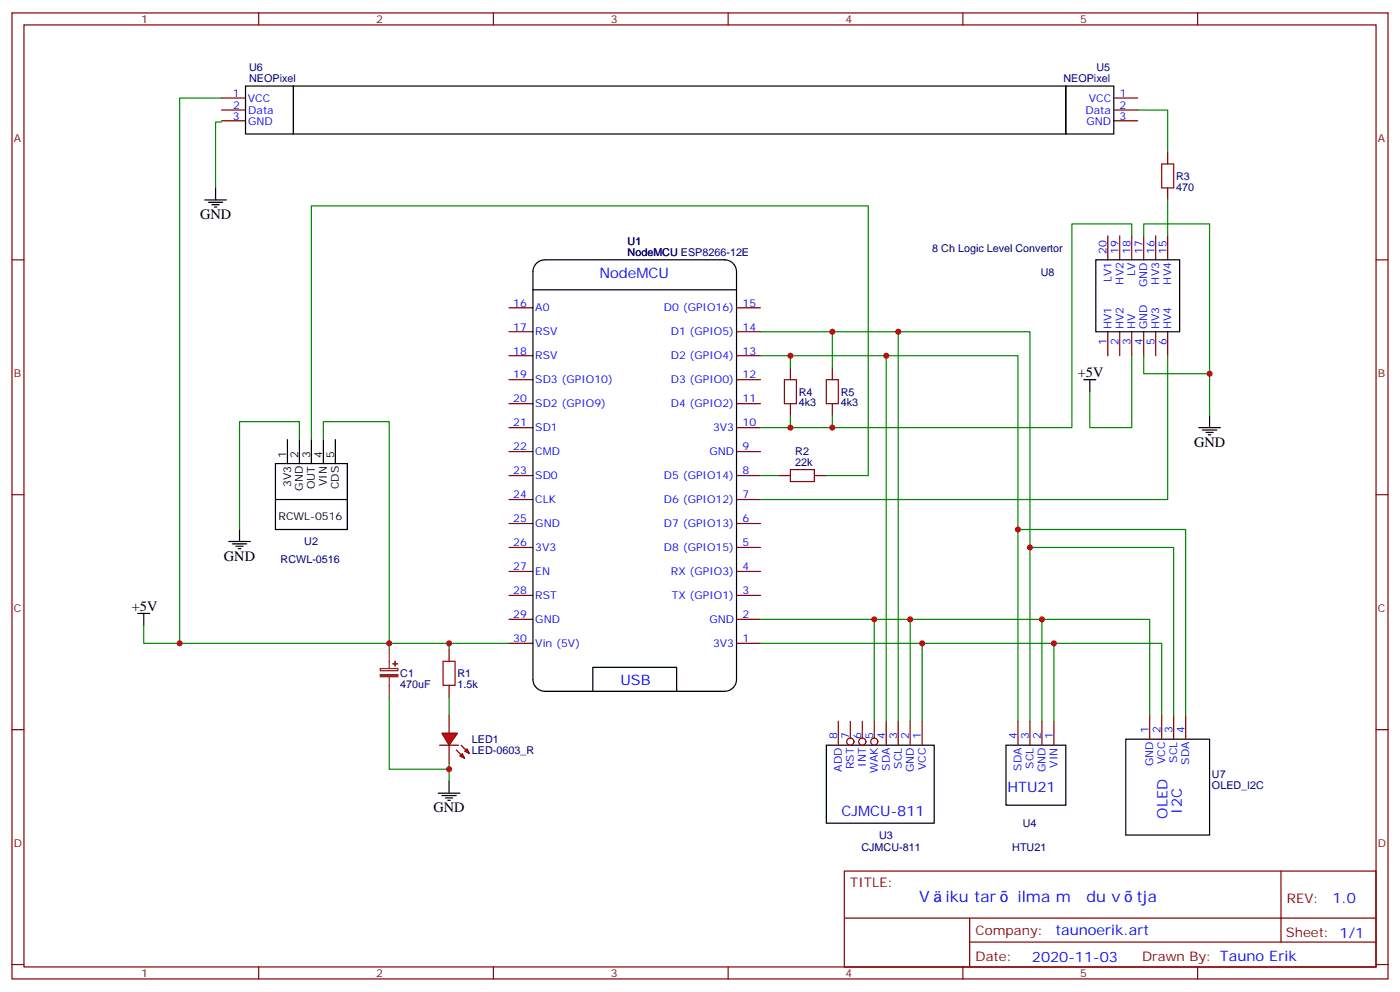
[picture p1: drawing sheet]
<svg xmlns="http://www.w3.org/2000/svg" width="412mm" height="292mm" viewBox="0 0 412 292" stroke-linecap="round" stroke-linejoin="round" font-family="sans-serif">
<g fill="none" stroke="#870000" stroke-width=".35">
<path d="M3.5 3.8h405.4v284.3h-405.4zM7.1 7.3h398.2v277.3h-398.2zM76.2 3.8v3.5M145.3 3.8v3.5M214.5 3.8v3.5M283.6 3.8v3.5M352.8 3.8v3.5M3.5 76.5h3.6M405.3 76.5h3.6M149.9 97.6h7.1M149.9 90.6h7.1M217 97.6h7"/>
<path d="M217 90.6h7M149.9 118.8h7.1M149.9 111.8h7.1M149.9 104.7h7.1M217 118.8h7M217 111.8h7M217 104.7h7M149.9 140h7.1M149.9 132.9h7.1M149.9 125.9h7.1M217 140h7M217 132.9h7"/>
<path d="M217 125.9h7M3.5 145.6h3.6M149.9 154.1h7.1M149.9 147h7.1M217 154.1h7M217 147h7M405.3 145.6h3.6M149.9 175.3h7.1M149.9 168.2h7.1M149.9 161.1h7.1M217 175.3h7M217 168.2h7"/>
<path d="M217 161.1h7M132.3 191.1v3.6M149.9 189.4h7.1M149.9 182.3h7.1M217 189.4h7M217 182.3h7M3.5 214.8h3.6M132.3 201.7v3.5M246.9 212.3v7.1M250.5 212.3v4.9M254 212.3v4.9M257.5 212.3v4.9"/>
<path d="M261.1 212.3v7.1M264.6 212.3v7.1M268.1 212.3v7.1M271.6 212.3v7.1M299.9 212.3v7.1M303.4 212.3v7.1M306.9 212.3v7.1M310.4 212.3v7.1M405.3 214.8h3.6M248.7 256.4h156.6v28.2h-156.6zM377.3 256.4v20.9M248.7 270.2h156.5"/>
<path d="M285.6 277.3h119.6M285.6 270.2v14.2M3.5 283.9h3.6M76.2 284.6v3.5M145.3 284.6v3.5M214.5 284.6v3.5M283.6 284.6v3.5M352.8 284.6v3.5M405.3 283.9h3.6"/>
<circle cx="250.5" cy="218.3" r="1.06"/>
<circle cx="254" cy="218.3" r="1.06"/>
<circle cx="257.5" cy="218.3" r="1.06"/>
</g>
<g fill="none" stroke="#000" stroke-width=".35">
<path d="M158 77.5a3.5 3.5 0 0 1 2.5-1h52.9a3.5 3.5 0 0 1 3.6 3.5v120a3.5 3.5 0 0 1-3.6 3.5h-52.9a3.5 3.5 0 0 1-3.5-3.5v-120a3.5 3.5 0 0 1 1-2.5zM157 85.3h60M81.1 136.5h21.2v19.4h-21.2zM84.7 129.4v7.1M88.2 129.4v7.1M91.7 129.4v7.1M95.2 129.4v7.1M98.8 129.4v7.1M81.1 147h21.2M40.6 180.6h3.5M42.3 180.6v3.5M174.6 203.5v-7.1h24.7v7.1"/>
<path d="M243.4 219.4h31.8v22.9h-31.8zM296.3 219.4h17.7v17.6h-17.7zM129.1 233.5h6.4M130.2 234.2h4.2M131.2 234.9h2.1M131.9 235.6h.7M132.3 229.9v3.6"/>
</g>
<path d="M224 189.4h47.6v22.9M224 182.3h82.9v30M268.1 182.3v30M271.6 189.4h38.8v22.9" fill="none" stroke="#008700" stroke-width=".35"/>
<path d="M112 196.8h5.2v.6h-5.2zM114.7 191.1v5.7M114.7 199.2v6" fill="none" stroke="#8c2424" stroke-width=".35"/>
<g fill="#8c2424" stroke="#8c2424" stroke-width=".35">
<path d="M112 198.5h5.2v.7h-5.2z"/>
<path d="M115.7 195.4h1.4z"/>
<path d="M116.4 194.7v1.4z"/>
</g>
<path d="M130.5 194.7h3.6v7h-3.6z" fill="none" stroke="#a10000" stroke-width=".35"/>
<g fill="#f00" stroke="#870000" stroke-width=".35">
<path d="M130.2 215.8h4.6l-2.5 3.6z"/>
<path d="M129.5 219.4h5.6z"/>
</g>
<g fill="#870000" stroke="#870000" stroke-width=".35">
<path d="M135.8 219.4l1.4 1.4z"/>
<path d="M134.4 220.8l1.4 1.4z"/>
</g>
<g fill="#f00" stroke="#870000" stroke-width=".35">
<path d="M136.9 221.1l.7-.7 .7 1.4z"/>
<path d="M135.5 222.5l.7-.7 .7 1.4z"/>
</g>
<g fill="none" stroke="#870000" stroke-width=".35">
<path d="M65.3 28.9h7M65.3 32.4h7M65.3 35.6h7M328.1 28.9h7M328.1 32.4h7M328.1 35.6h7M344 44.7v3.6M344 55.3v3.5M326.3 69.4v7.1M329.8 69.4v7.1M333.4 69.4v7.1M336.9 69.4v7.1"/>
<path d="M340.4 69.4v7.1M344 69.4v7.1M326.3 97.6v7.1M329.8 97.6v7.1M333.4 97.6v7.1M336.9 97.6v7.1M340.4 97.6v7.1M344 97.6v7.1M232.8 108.2v3.6M232.8 118.8v3.5M245.2 108.2v3.6M245.2 118.8v3.5"/>
<path d="M229.3 140h3.5M239.9 140h3.5M132.3 210.5v5.3M132.3 219.4v5.2M338.7 210.5v7.1M342.2 210.5v7.1M345.7 210.5v7.1M349.2 210.5v7.1"/>
</g>
<g fill="none" stroke="#008700" stroke-width=".35">
<path d="M65.3 28.9h-12.4v160.5M65.3 35.9h-1.8v19.4M335.1 32.4h8.9v12.3M344 58.8v10.6M333.4 69.4v-3.5h-17.7v60h-70.5M336.9 69.4v-3.5h19.4v44.1M224 97.6h40.6v114.7M245.2 97.6v10.6M264.6 97.6h38.8v114.7M224 104.7h37.1v107.6M232.8 104.7v3.5M261.1 104.7h38.8v107.6"/>
<path d="M333.4 104.7v21.2h-12.4v-10.6M336.9 104.7v5.3h19.4v12.3M344 104.7v42.3h-120M88.2 129.4v-5.3h-17.6v31.8M91.7 129.4v-68.8h164.1v79.4h-12.4M95.2 129.4v-5.3h19.5v65.3h-72.4v-5.3M224 140h5.3M232.8 122.3v3.6M245.2 122.3v3.6h-21.2M299.9 155.9h49.3v54.6M303.4 161.1h42.3v49.4M132.3 189.4h-17.6v1.7"/>
<path d="M149.9 189.4h-17.6v1.7M257.5 182.3v30M306.9 182.3h31.8v28.2M310.4 189.4h31.8v21.1M114.7 205.2v21.2h17.6M132.3 205.2v5.3M132.3 224.6v5.3"/>
</g>
<g fill="none" stroke="#000" stroke-width=".35">
<path d="M72.3 25.3h14.1v14.1h-14.1zM86.4 25.3h227.6v14.1h-227.6zM314 25.3h14.1v14.1h-14.1zM60.3 58.8h6.4M61.4 59.5h4.2M63.5 55.3v3.5M62.4 60.3h2.2M63.1 61h.8M322.8 76.5h24.7v21.1h-24.7zM319.3 111.8h3.5M321 111.8v3.5M353.1 125.9h6.4"/>
<path d="M354.2 126.6h4.2M355.2 127.3h2.2M356 128h.7M356.3 122.3v3.6M67.4 159.4h6.3M70.6 155.9v3.5M68.4 160.1h4.3M69.5 160.8h2.1M70.2 161.5h.7M331.6 217.6h24.7v28.2h-24.7z"/>
</g>
<path d="M342.2 48.3h3.5v7h-3.5zM231.1 111.8h3.5v7h-3.5zM243.4 111.8h3.5v7h-3.5zM232.8 138.2h7.1v3.5h-7.1z" fill="none" stroke="#a10000" stroke-width=".35"/>
<g fill="#c00">
<circle cx="271.6" cy="189.4" r=".88"/>
<circle cx="268.1" cy="182.3" r=".88"/>
<circle cx="132.3" cy="189.4" r=".88"/>
<circle cx="132.3" cy="226.4" r=".88"/>
<circle cx="114.7" cy="189.4" r=".88"/>
<circle cx="52.9" cy="189.4" r=".88"/>
<circle cx="306.9" cy="182.3" r=".88"/>
<circle cx="310.4" cy="189.4" r=".88"/>
<circle cx="261.1" cy="104.7" r=".88"/>
<circle cx="299.9" cy="155.9" r=".88"/>
<circle cx="264.6" cy="97.6" r=".88"/>
<circle cx="303.4" cy="161.1" r=".88"/>
<circle cx="257.5" cy="182.3" r=".88"/>
<circle cx="232.8" cy="125.9" r=".88"/>
<circle cx="232.8" cy="104.7" r=".88"/>
<circle cx="245.2" cy="97.6" r=".88"/>
<circle cx="245.2" cy="125.9" r=".88"/>
<circle cx="356.3" cy="110" r=".88"/>
</g>
<g font-size="4.6" fill="#00f">
<text x="270.8" y="265.4">V</text>
<text x="278.5" y="265.4">iku tar</text>
<text x="299.7" y="265.4">ilma m</text>
<text x="320.1" y="265.4">du v</text>
<text x="334.7" y="265.4">tja</text>
</g>
<g font-size="4.2">
<text x="58.9" y="64.5">GND</text>
<text x="317.5" y="111.1">+5V</text>
<text x="351.7" y="131.5">GND</text>
<text x="66" y="165">GND</text>
<text x="38.8" y="179.8">+5V</text>
<text x="127.7" y="239.1">GND</text>
</g>
<g font-size="4.2" fill="#00f">
<text x="176.6" y="81.8">NodeMCU</text>
<text x="182.7" y="201.7">USB</text>
<text x="296.7" y="233.1">HTU21</text>
<text x="348.1" y="239.5" transform="rotate(-90 348.1 239.5)">I2C</text>
<text x="247.9" y="240.2">CJMCU-811</text>
<text x="343.9" y="240.9" transform="rotate(-90 343.9 240.9)">OLED</text>
<text x="392.5" y="265.7">1.0</text>
<text x="310.9" y="275.2">taunoerik.art</text>
<text x="304" y="283">2020-11-03</text>
</g>
<g font-size="3.9" fill="#800">
<text x="250.5" y="261">TITLE:</text>
<text x="379.1" y="265.7">REV:</text>
<text x="287.4" y="275.2">Company:</text>
<text x="378.7" y="275.8">Sheet: 1/1</text>
<text x="287.4" y="282.9">Date:</text>
<text x="336.4" y="282.9">Drawn By: Tauno Erik</text>
</g>
<g font-size="3.2" fill="#800">
<text x="41.6" y="6.8">1</text>
<text x="110.8" y="6.8">2</text>
<text x="179.9" y="6.8">3</text>
<text x="249.1" y="6.8">4</text>
<text x="318.2" y="6.8">5</text>
<text x="4.1" y="41.9">A</text>
<text x="405.9" y="41.9">A</text>
<text x="4.1" y="111.1">B</text>
<text x="405.9" y="111.1">B</text>
<text x="4.1" y="180.2">C</text>
<text x="405.9" y="180.2">C</text>
<text x="4.1" y="249.3">D</text>
<text x="405.9" y="249.3">D</text>
<text x="41.6" y="287.6">1</text>
<text x="110.8" y="287.6">2</text>
<text x="179.9" y="287.6">3</text>
<text x="249.1" y="287.6">4</text>
<text x="318.2" y="287.6">5</text>
</g>
<g font-size="3.2" fill="#000080">
<text x="73.4" y="20.9">U6</text>
<text x="323" y="20.9">U5</text>
<text x="73.4" y="24.2">NEOPixel</text>
<text x="313.3" y="24.2">NEOPixel</text>
<text x="346.4" y="52.9">R3</text>
<text x="346.4" y="56.2">470</text>
<text x="184.9" y="75.4">NodeMCU ESP8266-12E</text>
<text x="184.9" y="75.4">NodeMCU</text>
<text x="184.9" y="72.2">U1</text>
<text x="274.6" y="74.1">8 Ch Logic Level Convertor</text>
<text x="306.6" y="81.2">U8</text>
<text x="235.3" y="119.6">4k3</text>
<text x="235.3" y="116.4">R4</text>
<text x="247.6" y="119.6">4k3</text>
<text x="247.6" y="116.4">R5</text>
<text x="234.3" y="137.2">22k</text>
<text x="234.3" y="133.9">R2</text>
<text x="89.6" y="160.5">U2</text>
<text x="82.7" y="165.8">RCWL-0516</text>
<text x="117.9" y="202.5">470uF</text>
<text x="117.9" y="199.3">C1</text>
<text x="134.8" y="202.6">1.5k</text>
<text x="134.8" y="199.4">R1</text>
<text x="139" y="222">LED-0603_R</text>
<text x="139" y="218.8">LED1</text>
<text x="357" y="232.2">OLED_I2C</text>
<text x="357" y="229.1">U7</text>
<text x="301.3" y="243.4">U4</text>
<text x="253.8" y="250.5">CJMCU-811</text>
<text x="258.9" y="246.9">U3</text>
<text x="298.2" y="250.5">HTU21</text>
</g>
<g font-size="3.2" fill="#00f">
<text x="68.5" y="28.5">1</text>
<text x="73" y="29.9">VCC</text>
<text x="320.8" y="29.9">VCC</text>
<text x="329.8" y="28.5">1</text>
<text x="68.6" y="35.4">3</text>
<text x="68.7" y="32">2</text>
<text x="73.1" y="33.4">Data</text>
<text x="319.8" y="33.4">Data</text>
<text x="329.7" y="32">2</text>
<text x="329.8" y="35.4">3</text>
<text x="73.1" y="36.8">GND</text>
<text x="320" y="36.8">GND</text>
<text x="326" y="74.7" transform="rotate(-90 326 74.7)">20</text>
<text x="329.5" y="74.7" transform="rotate(-90 329.5 74.7)">19</text>
<text x="333" y="74.7" transform="rotate(-90 333 74.7)">18</text>
<text x="336.5" y="74.7" transform="rotate(-90 336.5 74.7)">17</text>
<text x="340.1" y="74.7" transform="rotate(-90 340.1 74.7)">16</text>
<text x="343.6" y="74.7" transform="rotate(-90 343.6 74.7)">15</text>
<text x="327.4" y="83.1" transform="rotate(-90 327.4 83.1)">LV1</text>
<text x="330.9" y="83.8" transform="rotate(-90 330.9 83.8)">HV2</text>
<text x="334.4" y="81.1" transform="rotate(-90 334.4 81.1)">LV</text>
<text x="341.5" y="83.8" transform="rotate(-90 341.5 83.8)">HV3</text>
<text x="345" y="83.8" transform="rotate(-90 345 83.8)">HV4</text>
<text x="338" y="84.5" transform="rotate(-90 338 84.5)">GND</text>
<text x="151.2" y="90.2">16</text>
<text x="157.7" y="91.7">A0</text>
<text x="195.6" y="91.7">D0 (GPIO16)</text>
<text x="218.7" y="90.2">15</text>
<text x="151.2" y="97.3">17</text>
<text x="157.7" y="98.7">RSV</text>
<text x="197.6" y="98.7">D1 (GPIO5)</text>
<text x="218.7" y="97.3">14</text>
<text x="326" y="101.4" transform="rotate(-90 326 101.4)">1</text>
<text x="327.4" y="96.9" transform="rotate(-90 327.4 96.9)">HV1</text>
<text x="329.5" y="101.4" transform="rotate(-90 329.5 101.4)">2</text>
<text x="330.9" y="96.9" transform="rotate(-90 330.9 96.9)">HV2</text>
<text x="333" y="101.4" transform="rotate(-90 333 101.4)">3</text>
<text x="334.4" y="96.9" transform="rotate(-90 334.4 96.9)">HV</text>
<text x="336.5" y="101.4" transform="rotate(-90 336.5 101.4)">4</text>
<text x="338" y="96.9" transform="rotate(-90 338 96.9)">GND</text>
<text x="340.1" y="101.4" transform="rotate(-90 340.1 101.4)">5</text>
<text x="341.5" y="96.9" transform="rotate(-90 341.5 96.9)">HV3</text>
<text x="343.6" y="101.4" transform="rotate(-90 343.6 101.4)">6</text>
<text x="345" y="96.9" transform="rotate(-90 345 96.9)">HV4</text>
<text x="151.2" y="104.4">18</text>
<text x="157.7" y="105.8">RSV</text>
<text x="197.6" y="105.8">D2 (GPIO4)</text>
<text x="218.7" y="104.4">13</text>
<text x="151.2" y="111.4">19</text>
<text x="157.7" y="112.8">SD3 (GPIO10)</text>
<text x="197.6" y="112.8">D3 (GPIO0)</text>
<text x="218.7" y="111.4">12</text>
<text x="151.2" y="118.5">20</text>
<text x="157.7" y="119.9">SD2 (GPIO9)</text>
<text x="197.6" y="119.9">D4 (GPIO2)</text>
<text x="218.7" y="118.5">11</text>
<text x="151.2" y="125.5">21</text>
<text x="218.7" y="125.5">10</text>
<text x="157.7" y="126.9">SD1</text>
<text x="210.1" y="126.9">3V3</text>
<text x="151.2" y="132.6">22</text>
<text x="157.7" y="134">CMD</text>
<text x="209" y="134">GND</text>
<text x="218.7" y="132.6">9</text>
<text x="151.2" y="139.6">23</text>
<text x="157.7" y="141">SD0</text>
<text x="195.6" y="141">D5 (GPIO14)</text>
<text x="218.7" y="139.6">8</text>
<text x="151.2" y="146.7">24</text>
<text x="157.7" y="148.1">CLK</text>
<text x="195.6" y="148.1">D6 (GPIO12)</text>
<text x="218.7" y="146.7">7</text>
<text x="151.2" y="153.7">25</text>
<text x="157.7" y="155.2">GND</text>
<text x="195.6" y="155.2">D7 (GPIO13)</text>
<text x="218.7" y="153.7">6</text>
<text x="151.2" y="160.8">26</text>
<text x="218.7" y="160.8">5</text>
<text x="151.2" y="167.9">27</text>
<text x="157.7" y="162.2">3V3</text>
<text x="195.6" y="162.2">D8 (GPIO15)</text>
<text x="218.7" y="167.9">4</text>
<text x="157.7" y="169.3">EN</text>
<text x="197.7" y="169.3">RX (GPIO3)</text>
<text x="151.2" y="174.9">28</text>
<text x="157.7" y="176.3">RST</text>
<text x="197.9" y="176.3">TX (GPIO1)</text>
<text x="218.7" y="174.9">3</text>
<text x="151.2" y="182">29</text>
<text x="157.7" y="183.4">GND</text>
<text x="209" y="183.4">GND</text>
<text x="218.7" y="182">2</text>
<text x="151.2" y="189">30</text>
<text x="157.7" y="190.4">Vin (5V)</text>
<text x="210.1" y="190.4">3V3</text>
<text x="218.7" y="189">1</text>
<text x="338.3" y="215.8" transform="rotate(-90 338.3 215.8)">1</text>
<text x="341.8" y="215.8" transform="rotate(-90 341.8 215.8)">2</text>
<text x="345.4" y="215.8" transform="rotate(-90 345.4 215.8)">3</text>
<text x="348.9" y="215.8" transform="rotate(-90 348.9 215.8)">4</text>
<text x="246.6" y="217.6" transform="rotate(-90 246.6 217.6)">8</text>
<text x="250.1" y="217.6" transform="rotate(-90 250.1 217.6)">7</text>
<text x="253.6" y="217.6" transform="rotate(-90 253.6 217.6)">6</text>
<text x="257.2" y="217.6" transform="rotate(-90 257.2 217.6)">5</text>
<text x="260.7" y="217.6" transform="rotate(-90 260.7 217.6)">4</text>
<text x="264.2" y="217.6" transform="rotate(-90 264.2 217.6)">3</text>
<text x="267.8" y="217.6" transform="rotate(-90 267.8 217.6)">2</text>
<text x="271.3" y="217.6" transform="rotate(-90 271.3 217.6)">1</text>
<text x="299.5" y="217.6" transform="rotate(-90 299.5 217.6)">4</text>
<text x="303" y="217.6" transform="rotate(-90 303 217.6)">3</text>
<text x="306.6" y="217.6" transform="rotate(-90 306.6 217.6)">2</text>
<text x="310.1" y="217.6" transform="rotate(-90 310.1 217.6)">1</text>
<text x="248" y="227.1" transform="rotate(-90 248 227.1)">ADD</text>
<text x="251.5" y="226.4" transform="rotate(-90 251.5 226.4)">RST</text>
<text x="255.1" y="225.7" transform="rotate(-90 255.1 225.7)">INT</text>
<text x="258.6" y="227.6" transform="rotate(-90 258.6 227.6)">WAK</text>
<text x="262.1" y="226.8" transform="rotate(-90 262.1 226.8)">SDA</text>
<text x="265.6" y="226.2" transform="rotate(-90 265.6 226.2)">SCL</text>
<text x="269.2" y="227.3" transform="rotate(-90 269.2 227.3)">GND</text>
<text x="272.7" y="226.7" transform="rotate(-90 272.7 226.7)">VCC</text>
<text x="300.9" y="226.8" transform="rotate(-90 300.9 226.8)">SDA</text>
<text x="304.4" y="226.2" transform="rotate(-90 304.4 226.2)">SCL</text>
<text x="308" y="227.3" transform="rotate(-90 308 227.3)">GND</text>
<text x="311.5" y="225.9" transform="rotate(-90 311.5 225.9)">VIN</text>
<text x="339.7" y="225.6" transform="rotate(-90 339.7 225.6)">GND</text>
<text x="343.3" y="224.9" transform="rotate(-90 343.3 224.9)">VCC</text>
<text x="346.8" y="224.4" transform="rotate(-90 346.8 224.4)">SCL</text>
<text x="350.3" y="225.1" transform="rotate(-90 350.3 225.1)">SDA</text>
</g>
<g font-size="3.2">
<text x="84.3" y="134.7" transform="rotate(-90 84.3 134.7)">1</text>
<text x="87.8" y="134.7" transform="rotate(-90 87.8 134.7)">2</text>
<text x="91.4" y="134.7" transform="rotate(-90 91.4 134.7)">3</text>
<text x="94.9" y="134.7" transform="rotate(-90 94.9 134.7)">4</text>
<text x="98.4" y="134.7" transform="rotate(-90 98.4 134.7)">5</text>
<text x="85.7" y="143.4" transform="rotate(-90 85.7 143.4)">3V3</text>
<text x="92.8" y="143.9" transform="rotate(-90 92.8 143.9)">OUT</text>
<text x="96.3" y="143" transform="rotate(-90 96.3 143)">VIN</text>
<text x="99.8" y="144" transform="rotate(-90 99.8 144)">CDS</text>
<text x="89.3" y="144.4" transform="rotate(-90 89.3 144.4)">GND</text>
<text x="82" y="153.1">RCWL-0516</text>
</g>
</svg>
